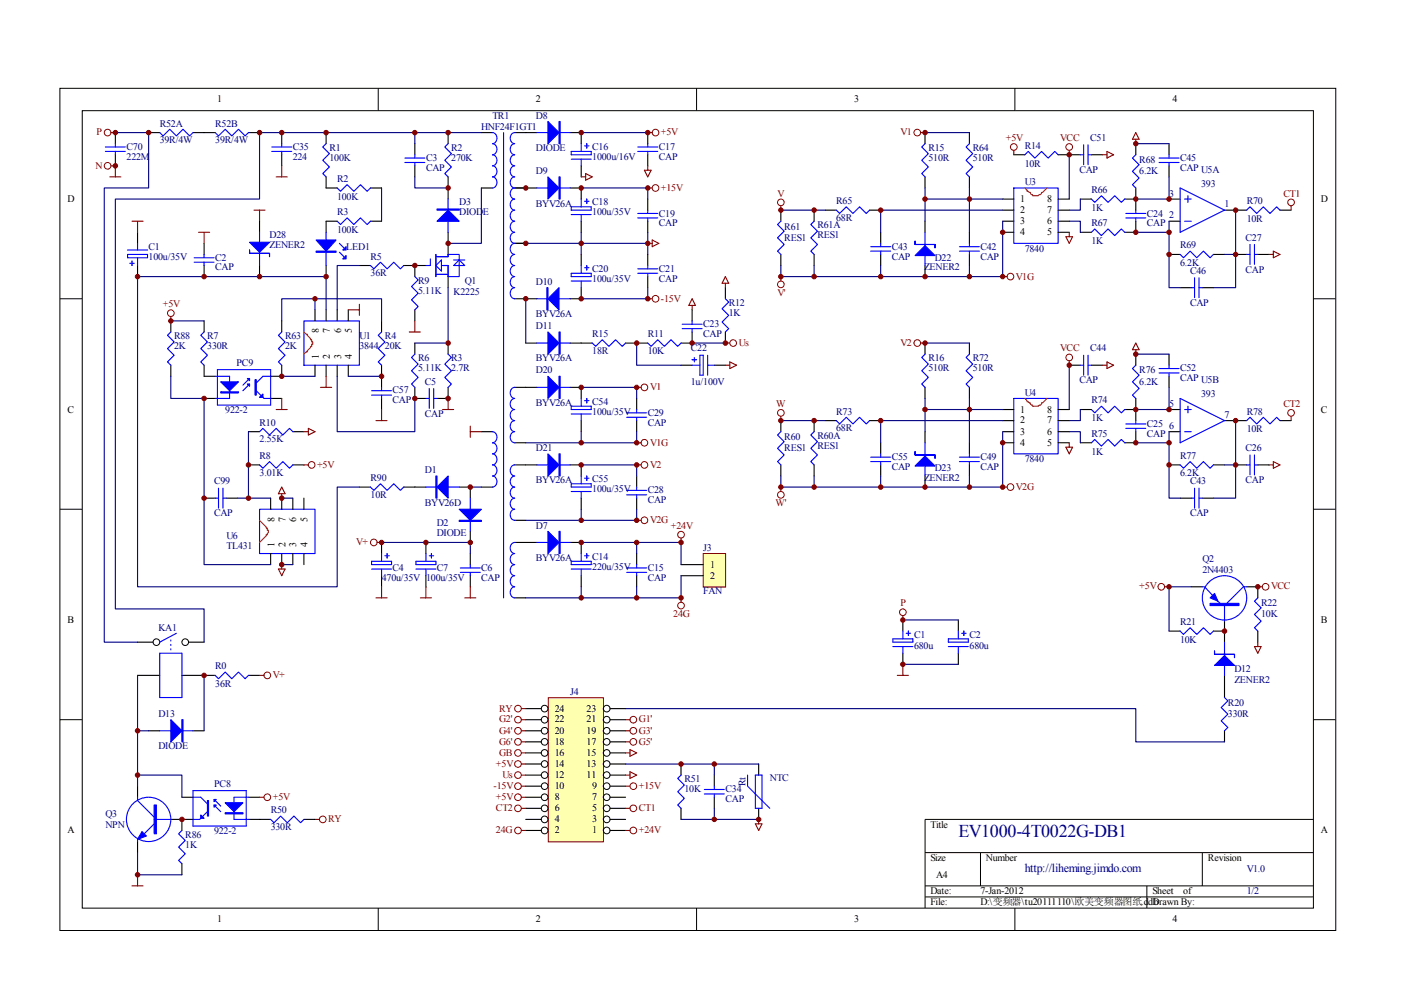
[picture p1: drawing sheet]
<svg xmlns="http://www.w3.org/2000/svg" width="297mm" height="210mm" viewBox="0 0 297 210" stroke-linecap="round" stroke-linejoin="round" font-family="sans-serif">
<g fill="none" stroke="#000" stroke-width=".21">
<path d="M12.7 18.7h270.5v178.6h-270.5zM80.2 18.7v4.7M147.7 18.7v4.7M215.2 18.7v4.7M17.4 23.5h261.1v169h-261.1zM12.7 63.3h4.7M278.4 63.3h4.7M12.7 108h4.7M278.4 108h4.7M12.7 152.6h4.7M278.4 152.6h4.7M278.4 173.7h-82.3v18.8"/>
<path d="M80.2 192.5v4.7M147.7 192.5v4.7M196.1 180.8h82.3M196.1 187.8h82.3M196.1 190.2h82.3M207.9 180.8v7M215.2 192.5v4.7M243.2 187.8v4.7M254.9 180.8v7"/>
<circle cx="33.2" cy="136.2" r=".71"/>
<circle cx="39.3" cy="136.2" r=".71"/>
</g>
<g fill="none" stroke="#000" stroke-width=".23">
<path d="M24.5 28.1v2.4M24.5 32.8v2.4M31.5 28.1h2.4M40.9 28.1h4.7M52.7 28.1h2.3M59.7 28.1v2.4M59.7 32.8v2.4M69.1 28.1v2.4M69.1 37.5v2.4M88 30.5v2.3M88 35.2v2.3M95 28.1v2.4"/>
<path d="M95 37.5v4.7M102.1 28.1h2.3M102.1 39.9h2.3M109.1 28.1h4.7M109.1 39.9h4.7M120.9 28.1h2.3v2.4M120.9 39.9h2.3v2.3M123.2 35.2v2.3M137.3 28.1v2.4M137.3 32.8v2.4M29.2 49.3v2.3M29.2 56.3v2.3"/>
<path d="M43.3 51.6v2.3M43.3 56.3v2.3M69.1 46.9v2.4M69.1 56.3v2.3M76.2 56.3h2.3M85.6 56.3h4.7M88 56.3v2.3M95 49.3v4.6M95 58.6v2.4M109.1 51.6h2.4M123.2 46.9v2.4M123.2 53.9v2.4"/>
<path d="M137.3 42.2v2.4M137.3 46.9v2.4M137.3 53.9v2.4M137.3 58.6v2.4M36.2 68v2.4M36.2 77.4v2.4M43.3 77.4v2.4h2.3M43.3 68v2.4M59.7 77.4v2.4h-2.3M59.7 68v2.4M66.8 65.7v2.3M66.8 77.4v2.4"/>
<path d="M69.1 65.7v2.3M69.1 77.4v2.4M71.5 65.7v2.3M71.5 77.4v2.4M73.8 65.7v2.3M73.8 77.4v2.4M80.9 68v2.4M80.9 77.4v4.7M88 65.7v2.3M88 72.7v2.4M95 72.7v2.4M109.1 63.3h4.7"/>
<path d="M111.5 72.7h2.3M120.9 72.7h4.7M123.2 61v2.3h-2.3M132.6 72.7h4.7M146.7 70.4v2.3h-2.3M146.7 65.7v2.3M153.8 61v2.3M153.8 70.4v2.3M43.3 84.5h2.3M52.7 91.5h2.3M52.7 98.6h2.3M57.4 84.5h2.3"/>
<path d="M62.1 91.5h2.3M62.1 98.6h2.3M80.9 84.5v2.3M88 82.1v2.4h2.3M95 82.1v2.4h-2.3M102.1 91.5h2.3M109.1 93.9h2.4M109.1 82.1h4.7M109.1 98.6h4.7M120.9 82.1h2.3v2.4M120.9 98.6h2.3v2.3M123.2 89.2v2.3"/>
<path d="M135 84.5v2.3M135 89.2v2.3M43.3 105.6h2.3M48 105.6h2.3M57.4 105.6v2.4M57.4 117.4v2.3M59.7 105.6v2.4M59.7 117.4v2.3M62.1 105.6v2.4M62.1 117.4v2.3M64.4 105.6v2.4M64.4 117.4v2.3"/>
<path d="M76.2 103.3h2.3M80.9 115v2.4M85.6 103.3h4.7M90.3 115v2.4M97.4 103.3h2.3v2.3M99.7 112.7v2.3M99.7 117.4v2.3M102.1 103.3h2.3M109.1 110.3h2.4M109.1 115h4.7M120.9 115h2.3v2.4M123.2 105.6v2.4"/>
<path d="M135 100.9v2.4M135 105.6v2.4M135 117.4v2.3M29.2 136.2h3.3M40 136.2h3.3M80.9 122.1v2.3M90.3 122.1v2.3M99.7 122.1v2.3M109.1 126.8h2.4M123.2 122.1v2.3M135 122.1v2.3M29.2 143.2h4.7"/>
<path d="M38.6 143.2h4.7"/>
</g>
<g fill="none" stroke="#00f" stroke-width=".23">
<path d="M22.3 31.2h4.3M22.3 32.1h4.3M24.5 30.5v.7M24.5 32.1v.7M33.9 28.1l.7 .7 1.4-1.4 1.4 1.4 1.4-1.4 1.4 1.4 .7-.7M45.6 28.1l.7 .7 1.4-1.4 1.4 1.4 1.5-1.4 1.4 1.4 .7-.7M57.6 31.2h4.2M57.6 32.1h4.2M59.7 30.5v.7M59.7 32.1v.7M69.1 30.5l-.7 .7 1.4 1.4-1.4 1.4 1.4 1.4-1.4 1.4 .7 .7M85.8 33.5h4.3"/>
<path d="M85.8 34.5h4.3M88 32.8v.7M88 34.5v.7M95 30.5l-.7 .7 1.4 1.4-1.4 1.4 1.4 1.4-1.4 1.4 .7 .7M104.4 28.1a1.2 1.2 0 0 1 1 1.2 1.2 1.2 0 0 1-1 1.2 1.2 1.2 0 0 1 1 1.1 1.2 1.2 0 0 1-1 1.2 1.2 1.2 0 0 1 1 1.2 1.2 1.2 0 0 1-1 1.2 1.2 1.2 0 0 1 1 1.1 1.2 1.2 0 0 1-1 1.2 1.2 1.2 0 0 1 1 1.2 1.2 1.2 0 0 1-1 1.2M106.8 28.1v98.7M109.1 28.1a1.2 1.2 0 0 0-.9 1.2 1.2 1.2 0 0 0 .9 1.2 1.21 1.21 0 0 0-.9 1.1 1.21 1.21 0 0 0 .9 1.2 1.2 1.2 0 0 0-.9 1.2 1.2 1.2 0 0 0 .9 1.2 1.2 1.2 0 0 0-.9 1.1 1.2 1.2 0 0 0 .9 1.2 1.2 1.2 0 0 0-.9 1.2 1.2 1.2 0 0 0 .9 1.2 1.2 1.2 0 0 0-.9 1.1 1.2 1.2 0 0 0 .9 1.2 1.2 1.2 0 0 0-.9 1.2 1.2 1.2 0 0 0 .9 1.2 1.2 1.2 0 0 0-.9 1.1 1.2 1.2 0 0 0 .9 1.2 1.21 1.21 0 0 0-.9 1.2 1.21 1.21 0 0 0 .9 1.2 1.2 1.2 0 0 0-.9 1.1 1.2 1.2 0 0 0 .9 1.2 1.2 1.2 0 0 0-.9 1.2 1.2 1.2 0 0 0 .9 1.1 1.2 1.2 0 0 0-.9 1.2 1.2 1.2 0 0 0 .9 1.2 1.2 1.2 0 0 0-.9 1.2 1.2 1.2 0 0 0 .9 1.1 1.2 1.2 0 0 0-.9 1.2 1.2 1.2 0 0 0 .9 1.2 1.2 1.2 0 0 0-.9 1.2 1.2 1.2 0 0 0 .9 1.1M113.8 28.1h7.1M113.8 39.9h7.1M121.1 32.1h4.2v.7h-4.2zM121.1 33.7h4.2M123.2 30.5v1.6"/>
<path d="M123.2 33.7v1.5M123.9 30.9h1M124.4 30.5v.9M135.2 31.2h4.3M135.2 32.1h4.3M137.3 30.5v.7M137.3 32.1v.7M27 53.9h4.3v.8h-4.3zM27 53h4.3M27.5 55.8h1M28 55.4v.9M29.2 51.6v1.4"/>
<path d="M29.2 54.7v1.6M41.2 54.7h4.2M41.2 55.6h4.2M43.3 53.9v.8M43.3 55.6v.7M69.1 49.3v7M72 53.5l.9 .9M72 51.6l.9 .9M78.5 56.3l.8 .7 1.4-1.4 1.4 1.4 1.4-1.4 1.4 1.4 .7-.7M88 58.6l.7 .7-1.5 1.5 1.5 1.4-1.5 1.4 1.5 1.4-.7 .7M91.2 54.9v1.4h-.9M92.4 54.4h2.6v-.5h2.4v4.7h-2.4v-2.3h-1.4"/>
<path d="M92.4 53.9v4.7M92.4 58.2h2.6M93.6 55.1v2.4l-1.2-1.2zM95 42.2v7.1M96.2 56.3l1.2-1.2 1.1 1.2zM96.2 55.1h2.3M121.1 43.9h4.2v.7h-4.2zM121.1 57.9h4.2v.7h-4.2zM121.1 45.5h4.2M121.1 59.6h4.2M123.2 42.2v1.7M123.2 45.5v1.4"/>
<path d="M123.2 56.3v1.6M123.2 59.6v1.4M123.9 42.7h1M123.9 56.8h1M124.4 42.2v.9M124.4 56.3v.9M135.2 57.9h4.3M135.2 45.3h4.3M135.2 46.2h4.3M135.2 57h4.3M137.3 44.6v.7M137.3 46.2v.7"/>
<path d="M137.3 56.3v.7M137.3 57.9v.7M36.2 70.4l-.7 .7 1.4 1.4-1.4 1.4 1.4 1.4-1.4 1.4 .7 .7M43.3 70.4l-.7 .7 1.4 1.4-1.4 1.4 1.4 1.4-1.4 1.4 .7 .7M45.6 79.8h3.1v4.7h-3.1M46.1 78.4h11.3v7.5h-11.3zM57.4 79.8h-1.7l-1.4 1.4M59.7 70.4l-.7 .7 1.4 1.4-1.4 1.4 1.4 1.4-1.4 1.4 .7 .7M64.4 68h11.8v9.4h-11.8zM80.9 70.4l-.7 .7 1.4 1.4-1.4 1.4 1.4 1.4-1.4 1.4 .7 .7M88 75.1l-.8 .7 1.5 1.4-1.5 1.4 1.5 1.4-1.5 1.4 .8 .7M95 75.1l.7 .7-1.4 1.4 1.4 1.4-1.4 1.4 1.4 1.4-.7 .7"/>
<path d="M113.8 63.3h7.1M113.8 72.7h7.1M125.6 72.7l.7 .7 1.4-1.4 1.4 1.4 1.4-1.4 1.4 1.4 .7-.7M137.3 72.7l.7 .7 1.5-1.4 1.4 1.4 1.4-1.4 1.4 1.4 .7-.7M144.6 68.7h4.3M144.6 69.7h4.3M146.7 68v.7M146.7 69.7v.7M153.8 63.3l.7 .7-1.4 1.5 1.4 1.4-1.4 1.4 1.4 1.4-.7 .7M52.9 81.4l-1.4 1.4M52.9 80.3l-1.4 1.4M54.3 82.8l1.7 1.7h1.4"/>
<path d="M55 91.5l.7-.7 1.4 1.4 1.5-1.4 1.4 1.4 1.4-1.4 .7 .7M55 98.6l.7 .7 1.4-1.4 1.5 1.4 1.4-1.4 1.4 1.4 .7-.7M78.8 82.8h4.2M78.8 83.8h4.2M80.9 82.1v.7M80.9 83.8v.7M90.3 84.5h.7M91 82.4v4.2M91.9 84.5h.8M91.9 82.4v4.2M104.4 91.5a1.2 1.2 0 0 1 1 1.2 1.2 1.2 0 0 1-1 1.2 1.2 1.2 0 0 1 1 1.2 1.2 1.2 0 0 1-1 1.1M104.4 96.2a1.2 1.2 0 0 1 1 1.2 1.2 1.2 0 0 1-1 1.2 1.2 1.2 0 0 1 1 1.1 1.2 1.2 0 0 1-1 1.2 1.2 1.2 0 0 1 1 1.2 1.2 1.2 0 0 1-1 1.2"/>
<path d="M109.1 82.1a1.2 1.2 0 0 0-.9 1.2 1.2 1.2 0 0 0 .9 1.2 1.2 1.2 0 0 0-.9 1.2 1.2 1.2 0 0 0 .9 1.1 1.2 1.2 0 0 0-.9 1.2 1.2 1.2 0 0 0 .9 1.2 1.2 1.2 0 0 0-.9 1.2 1.2 1.2 0 0 0 .9 1.1 1.2 1.2 0 0 0-.9 1.2 1.2 1.2 0 0 0 .9 1.2M109.1 98.6a1.2 1.2 0 0 0-.9 1.1 1.2 1.2 0 0 0 .9 1.2 1.2 1.2 0 0 0-.9 1.2 1.2 1.2 0 0 0 .9 1.2 1.2 1.2 0 0 0-.9 1.1 1.2 1.2 0 0 0 .9 1.2 1.2 1.2 0 0 0-.9 1.2 1.2 1.2 0 0 0 .9 1.2 1.2 1.2 0 0 0-.9 1.1 1.2 1.2 0 0 0 .9 1.2M113.8 82.1h7.1M113.8 98.6h7.1M121.1 86.1h4.2v.7h-4.2zM121.1 87.8h4.2M123.2 84.5v1.6M123.2 87.8v1.4M123.9 85h1M124.4 84.5v.9M132.9 87.5h4.2M132.9 88.5h4.2"/>
<path d="M135 86.8v.7M135 88.5v.7M45.6 105.6h.7M46.3 103.5v4.2M47.3 105.6h.7M47.3 103.5v4.2M55 108h11.8v9.4h-11.8zM78.5 103.3l.8 .7 1.4-1.4 1.4 1.4 1.4-1.4 1.4 1.4 .7-.7M78.8 119h4.2v.7h-4.2zM80.9 117.4v1.6M81.6 117.8h.9M82.1 117.4v.9"/>
<path d="M88.2 119h4.2v.7h-4.2zM90.3 103.3h7.1M90.3 117.4v1.6M91 117.8h.9M91.5 117.4v.9M99.7 105.6v7.1M99.7 119.7v.7M109.1 115a1.2 1.2 0 0 0-.9 1.2 1.2 1.2 0 0 0 .9 1.2 1.2 1.2 0 0 0-.9 1.1 1.2 1.2 0 0 0 .9 1.2 1.2 1.2 0 0 0-.9 1.2 1.2 1.2 0 0 0 .9 1.2 1.2 1.2 0 0 0-.9 1.1 1.2 1.2 0 0 0 .9 1.2 1.2 1.2 0 0 0-.9 1.2 1.2 1.2 0 0 0 .9 1.2M113.8 115h7.1M121.1 102.6h4.2v.7h-4.2zM121.1 119h4.2v.7h-4.2zM121.1 104.2h4.2"/>
<path d="M123.2 100.9v1.7M123.2 104.2v1.4M123.2 117.4v1.6M123.9 117.8h1M123.9 101.4h1M124.4 100.9v1M124.4 117.4v.9M132.9 104h4.2M132.9 104.9h4.2M135 103.3v.7M135 104.9v.7M135 119.7v.7"/>
<path d="M33.9 138.5h4.7v9.4h-4.7zM36.2 135.7v.2M36.2 136.6v.3M36.2 137.6v.2M37.4 134.3l-3.5 1.9M78.8 120.7h4.2M80.9 120.7v1.4M88.2 120.7h4.2M90.3 120.7v1.4M97.6 120.4h4.2M97.6 121.4h4.2M99.7 121.4v.7"/>
<path d="M121.1 120.7h4.2M123.2 120.7v1.4M132.9 120.4h4.2M132.9 121.4h4.2M135 121.4v.7"/>
</g>
<path d="M64.4 70.4l.5 .5h.2v.2l.7 .7v.2h.3v.5h.2v.5h-.2v.4h-.3v.3l-.7 .7v.2h-.2l-.5 .5M55 110.3l1.4 1.4v.3h.3v.4h.2v.5l-.2 .2v.3h-.3v.2l-1.4 1.4" fill="none" stroke="#f00" stroke-width=".23"/>
<g fill="#00f" stroke="#00f" stroke-width=".23">
<path d="M92.7 46.9l2.3-2.3 2.4 2.3z"/>
<path d="M46.8 81h3.8l-1.9 1.8z"/>
<path d="M52.4 80.3h.5v.4z"/>
<path d="M52.4 81.4h.5v.5z"/>
<path d="M55 84.2l.7-.7v.7z"/>
<path d="M67 50.9h4.3l-2.2 2.3z"/>
<path d="M72.7 54.9l.7-.7v.7z"/>
<path d="M72.7 53l.7-.7v.7z"/>
<path d="M92.7 103.3l2.3-2.4v4.7z"/>
<path d="M97.4 108h4.7l-2.4 2.3z"/>
<path d="M116.2 25.8l2.3 2.3-2.3 2.4z"/>
<path d="M116.2 37.5l2.3 2.4-2.3 2.3z"/>
<path d="M116.2 63.3l2.3-2.3v4.7z"/>
<path d="M116.2 70.4l2.3 2.3-2.3 2.4z"/>
<path d="M116.2 79.8l2.3 2.3-2.3 2.4z"/>
<path d="M116.2 96.2l2.3 2.4-2.3 2.3z"/>
<path d="M116.2 112.7l2.3 2.3-2.3 2.4z"/>
<path d="M92.7 44.3h4.7v.3h-4.7z" fill-rule="evenodd"/>
<path d="M46.8 83.1h3.8v.2h-3.8z" fill-rule="evenodd"/>
<path d="M54.1 80.5h.2v3.3h-.2z" fill-rule="evenodd"/>
<path d="M67 53.2h4.3v.3h-4.3z" fill-rule="evenodd"/>
<path d="M92.4 100.9h.3v4.7h-.3z" fill-rule="evenodd"/>
<path d="M97.4 110.3h4.7v.3h-4.7z" fill-rule="evenodd"/>
<path d="M118.5 25.8h.3v4.7h-.3z" fill-rule="evenodd"/>
<path d="M118.5 37.5h.3v4.7h-.3z" fill-rule="evenodd"/>
<path d="M115.9 61h.3v4.7h-.3z" fill-rule="evenodd"/>
<path d="M118.5 70.4h.3v4.7h-.3z" fill-rule="evenodd"/>
<path d="M118.5 79.8h.3v4.7h-.3z" fill-rule="evenodd"/>
<path d="M118.5 96.2h.3v4.7h-.3z" fill-rule="evenodd"/>
<path d="M118.5 112.7h.3v4.7h-.3z" fill-rule="evenodd"/>
</g>
<g fill="#800000" stroke="#800000" stroke-width=".21">
<circle cx="88" cy="56.3" r=".47"/>
<circle cx="66.8" cy="63.3" r=".47"/>
<circle cx="95" cy="72.7" r=".47"/>
<circle cx="24.5" cy="35.2" r=".47"/>
<circle cx="95" cy="28.1" r=".47"/>
<circle cx="59.7" cy="28.1" r=".47"/>
<circle cx="24.5" cy="28.1" r=".47"/>
<circle cx="95" cy="51.6" r=".47"/>
<circle cx="95" cy="39.9" r=".47"/>
<circle cx="88" cy="28.1" r=".47"/>
<circle cx="80.9" cy="79.8" r=".47"/>
<circle cx="95" cy="84.5" r=".47"/>
<circle cx="88" cy="84.5" r=".47"/>
<circle cx="59.7" cy="79.8" r=".47"/>
<circle cx="59.7" cy="105.6" r=".47"/>
<circle cx="59.7" cy="119.7" r=".47"/>
<circle cx="36.2" cy="68" r=".47"/>
<circle cx="43.3" cy="84.5" r=".47"/>
<circle cx="52.7" cy="98.6" r=".47"/>
<circle cx="43.3" cy="105.6" r=".47"/>
<circle cx="52.7" cy="105.6" r=".47"/>
<circle cx="29.2" cy="58.6" r=".47"/>
<circle cx="43.3" cy="58.6" r=".47"/>
<circle cx="99.7" cy="115" r=".47"/>
<circle cx="80.9" cy="115" r=".47"/>
<circle cx="90.3" cy="115" r=".47"/>
<circle cx="111.5" cy="39.9" r=".47"/>
<circle cx="99.7" cy="103.3" r=".47"/>
<circle cx="146.7" cy="72.7" r=".47"/>
<circle cx="137.3" cy="63.3" r=".47"/>
<circle cx="123.2" cy="63.3" r=".47"/>
<circle cx="111.5" cy="51.6" r=".47"/>
<circle cx="137.3" cy="39.9" r=".47"/>
<circle cx="123.2" cy="39.9" r=".47"/>
<circle cx="137.3" cy="51.6" r=".47"/>
<circle cx="123.2" cy="51.6" r=".47"/>
<circle cx="137.3" cy="28.1" r=".47"/>
<circle cx="123.2" cy="28.1" r=".47"/>
<circle cx="111.5" cy="63.3" r=".47"/>
</g>
<g fill="none" stroke="#800000" stroke-width=".21">
<circle cx="22.8" cy="35.2" r=".71"/>
<circle cx="22.8" cy="28.1" r=".7"/>
<circle cx="139" cy="39.9" r=".71"/>
<circle cx="139" cy="28.1" r=".71"/>
<circle cx="36.2" cy="66.4" r=".7"/>
<circle cx="139" cy="63.3" r=".71"/>
<circle cx="155.4" cy="72.7" r=".71"/>
<circle cx="66.1" cy="98.6" r=".71"/>
<circle cx="136.6" cy="82.1" r=".71"/>
<circle cx="136.6" cy="98.6" r=".71"/>
<circle cx="136.6" cy="93.9" r=".7"/>
<circle cx="79.3" cy="115" r=".71"/>
<circle cx="136.6" cy="110.3" r=".71"/>
<circle cx="144.4" cy="113.4" r=".71"/>
<circle cx="144.4" cy="128.4" r=".71"/>
</g>
<g fill="none" stroke="#800000" stroke-width=".23">
<path d="M23.3 37.5h2.3M23.5 28.1h1M23.5 35.2h1v2.3M58.6 37.5h2.3M59.7 35.2v2.3M123.2 37.5h1M124.2 36.8l1.4 .7-1.4 .7zM136.6 36.1h1.4l-.7 1.4zM137.3 28.1h1M137.3 35.2v.9M137.3 39.9h1M28 46.9h2.3"/>
<path d="M29.2 46.9v2.4M42.1 49.3h2.3M43.3 49.3v2.3M53.9 44.6h2.3M55 44.6v2.3M137.3 51.6h1M138.3 50.9l1.4 .7-1.4 .7zM153.8 58.6l.7 1.5h-1.4zM36.2 67.1v.9M69.1 79.8v2.3M73.8 65.7h2.4M76.2 64.5v2.4"/>
<path d="M86.8 70.4h2.3M88 68v2.4M137.3 63.3h1M146.7 63.3l.7 1.5h-1.4zM146.7 64.8v.9M153.8 60.1v.9M153.8 72.7h.9M58.6 86.8h2.3M59.7 84.5v2.3M64.4 91.5h1M64.4 98.6h1M65.4 90.8l1.4 .7-1.4 .7z"/>
<path d="M68 82.1h2.3M79.7 89.2h2.4M80.9 86.8v2.4M93.8 86.8h2.4M95 84.5v2.3M99.7 90.4v2.3M99.7 91.5h2.4M135 82.1h.9M135 98.6h.9M135 93.9h.9M59.7 104.7v.9M59.7 119.7v1"/>
<path d="M59.7 103.3l.7 1.4h-1.4zM80 115h.9M135 110.3h.9M144.4 114.1v.9M59 120.7h1.4l-.7 1.4zM79.7 126.8h2.4M80.9 124.4v2.4M89.1 126.8h2.4M90.3 124.4v2.4M98.5 126.8h2.4M99.7 124.4v2.4M144.4 126.8v.9"/>
</g>
<g fill="none" stroke="#000080" stroke-width=".23">
<path d="M24.5 28.1h7M55 28.1h47.1M88 37.5v2.4h7M88 28.1v2.4M102.1 39.9v11.7h-7.1M123.2 39.9h14.1v2.3M123.2 28.1h14.1M76.2 56.3h-4.7v9.4M111.5 51.6h25.8M123.2 49.3v4.6M137.3 49.3v4.6M36.2 79.8v4.7h7.1v35.2h14.1"/>
<path d="M36.2 68h7.1M59.7 79.8h7.1M66.8 63.3h-7.1v4.7M66.8 65.7v-2.4h14.1v4.7M69.1 65.7v-7.1h-39.9v65.8h42.3v-21.1h4.7M71.5 79.8v11.7h16.5v-7M73.8 79.8h7.1M95 61v11.7h-7M111.5 63.3v9.4M137.3 61v2.3h-14.1M146.7 72.7h7.1M52.7 91.5v14.1h4.7"/>
<path d="M50.3 105.6h2.4M59.7 105.6h2.4M59.7 119.7h2.4M80.9 115h18.8v2.4M99.7 103.3h2.4"/>
</g>
<path d="M149.2 117.4h4.6v7.1h-4.6z" fill="#ffffb0"/>
<g fill="none" stroke="#800000" stroke-width=".21">
<path d="M149.1 117.4h4.7v7.1h-4.7z"/>
<circle cx="194.5" cy="28.1" r=".71"/>
<circle cx="214.9" cy="31.2" r=".71"/>
<circle cx="226.7" cy="31.2" r=".71"/>
<circle cx="165.6" cy="42.9" r=".7"/>
<circle cx="214.2" cy="58.6" r=".71"/>
<circle cx="273.7" cy="42.9" r=".71"/>
<circle cx="165.6" cy="60.3" r=".7"/>
<circle cx="194.5" cy="72.7" r=".71"/>
<circle cx="226.7" cy="75.8" r=".71"/>
<circle cx="165.6" cy="87.5" r=".7"/>
<circle cx="273.7" cy="87.5" r=".71"/>
<circle cx="165.6" cy="104.9" r=".7"/>
<circle cx="214.2" cy="103.3" r=".71"/>
<circle cx="56.7" cy="143.2" r=".71"/>
<circle cx="56.7" cy="169" r=".71"/>
<circle cx="68.4" cy="173.7" r=".71"/>
</g>
<g fill="none" stroke="#000" stroke-width=".23">
<path d="M196.1 28.1v2.4M196.1 37.5v2.4M205.5 28.1v2.4M205.5 37.5v2.4M214.9 32.8h2.4M224.3 32.8h4.7M231.4 32.8h2.4M240.8 30.5v2.3M240.8 39.9v4.7M247.9 30.5v2.3M247.9 35.2v2.3M55 46.9v2.4"/>
<path d="M55 56.3v2.3M165.6 44.6v2.3M165.6 53.9v2.4M172.6 44.6v2.3M172.6 53.9v2.4M175 44.6h2.3M184.4 44.6h2.3M186.7 49.3v2.3M186.7 53.9v2.4M196.1 46.9v2.4M196.1 56.3v2.3M205.5 49.3v2.3"/>
<path d="M205.5 53.9v2.4M212.6 42.2h2.3M212.6 44.6h2.3M212.6 46.9h2.3M212.6 49.3h2.3M224.3 42.2h2.4M224.3 44.6h2.4M224.3 46.9h2.4M224.3 49.3h2.4M229 42.2h2.4M229 49.3h2.4M238.5 42.2h2.3"/>
<path d="M240.8 46.9v2.4h-2.3M247.9 42.2h2.3M247.9 46.9h2.3M247.9 53.9h2.3M257.3 53.9h2.3M259.6 44.6h4.7M262 53.9h2.3M266.7 53.9h2.3M271.4 44.6h2.3M196.1 72.7v2.4M205.5 72.7v2.4M226.7 77.4h2.3"/>
<path d="M231.4 77.4h2.4M240.8 75.1v2.3M247.9 75.1v2.3M247.9 79.8v2.3M250.2 61h2.4M254.9 61h2.4M165.6 89.2v2.3M165.6 98.6v2.3M172.6 89.2v2.3M172.6 98.6v2.3M175 89.2h2.3M184.4 89.2h2.3"/>
<path d="M186.7 93.9v2.3M186.7 98.6v2.3M196.1 82.1v2.4M196.1 91.5v2.4M205.5 82.1v2.4M205.5 93.9v2.3M205.5 98.6v2.3M212.6 86.8h2.3M212.6 89.2h2.3M212.6 91.5h2.3M212.6 93.9h2.3M224.3 86.8h2.4"/>
<path d="M224.3 89.2h2.4M224.3 91.5h2.4M224.3 93.9h2.4M229 86.8h2.4M229 93.9h2.4M238.5 86.8h2.3M240.8 84.5v4.7M240.8 91.5v2.4h-2.3M247.9 86.8h2.3M247.9 91.5h2.3M247.9 98.6h2.3M257.3 98.6h2.3"/>
<path d="M259.6 89.2h4.7M262 98.6h2.3M266.7 98.6h2.3M271.4 89.2h2.3M144.4 119.7h4.7M196.1 100.9v2.4M250.2 105.6h2.4M254.9 105.6h2.4M144.4 122.1h4.7M31.5 154.9h2.4M40.9 154.9h2.4M43.3 143.2h2.3"/>
<path d="M52.7 143.2h2.3M29.2 166.7v2.3M29.2 178.4v2.4M36.2 173.7h4.7M38.6 169h2.3M38.6 173.7v2.4M52.7 169h2.3M52.7 173.7h4.7M64.4 173.7h2.4M38.6 183.1v2.4"/>
</g>
<g fill="none" stroke="#000080" stroke-width=".23">
<path d="M31.5 28.1v11.8h-9.4v96.3h7.1M55 28.1v14.1h-30.5v86.9h18.8v7.1M196.1 39.9v2.3h16.5M196.1 28.1h9.4M205.5 39.9v9.4M226.7 32.8v9.4M240.8 30.5h7.1M247.9 37.5v4.7h-7.1M165.6 44.6h9.4M172.6 56.3v2.3M186.7 56.3v2.3M196.1 42.2v4.7"/>
<path d="M205.5 56.3v2.3M212.6 46.9v11.7h-47v-2.3M212.6 44.6h-25.9v4.7M226.7 46.9h2.3v2.4M229 42.2v2.4h-2.3M240.8 49.3h7.1M247.9 46.9v14.1h2.3M262 44.6v9.3h-2.4M262 53.9v7.1h-4.7M196.1 72.7h9.4M226.7 77.4v9.4M240.8 75.1h7.1"/>
<path d="M123.2 98.6h11.8v2.3M123.2 82.1h11.8v2.4M123.2 91.5v2.4M135 91.5v2.4h-23.5M165.6 89.2h9.4M196.1 84.5v2.3h16.5M196.1 86.8v4.7M205.5 84.5v9.4M212.6 91.5v11.8h-47v-2.4M212.6 89.2h-25.9v4.7M226.7 91.5h2.3v2.4M229 86.8v2.4h-2.3"/>
<path d="M240.8 93.9h7.1M247.9 82.1v4.7h-7.1M247.9 91.5v14.1h2.3M262 89.2v9.4h-2.4M262 98.6v7h-4.7M123.2 115h21.2v4.7M123.2 108v2.3M135 108v2.3h-23.5M135 115v2.4M172.6 100.9v2.4M186.7 100.9v2.4M205.5 100.9v2.4"/>
<path d="M123.2 124.4v2.4M135 124.4v2.4M144.4 122.1v4.7h-32.9M29.2 143.2v23.5M29.2 154.9h2.3M43.3 143.2v11.7M29.2 164.3h9.4v4.7M29.2 180.8v4.7h9.4"/>
</g>
<g fill="#800000" stroke="#800000" stroke-width=".21">
<circle cx="144.4" cy="115" r=".47"/>
<circle cx="123.2" cy="115" r=".47"/>
<circle cx="144.4" cy="126.8" r=".47"/>
<circle cx="135" cy="126.8" r=".47"/>
<circle cx="135" cy="115" r=".47"/>
<circle cx="123.2" cy="126.8" r=".47"/>
<circle cx="135" cy="110.3" r=".47"/>
<circle cx="135" cy="98.6" r=".47"/>
<circle cx="123.2" cy="98.6" r=".47"/>
<circle cx="123.2" cy="110.3" r=".47"/>
<circle cx="135" cy="93.9" r=".47"/>
<circle cx="135" cy="82.1" r=".47"/>
<circle cx="123.2" cy="82.1" r=".47"/>
<circle cx="123.2" cy="93.9" r=".47"/>
<circle cx="212.6" cy="93.9" r=".47"/>
<circle cx="172.6" cy="89.2" r=".47"/>
<circle cx="186.7" cy="89.2" r=".47"/>
<circle cx="196.1" cy="103.3" r=".47"/>
<circle cx="172.6" cy="103.3" r=".47"/>
<circle cx="186.7" cy="103.3" r=".47"/>
<circle cx="196.1" cy="86.8" r=".47"/>
<circle cx="205.5" cy="86.8" r=".47"/>
<circle cx="205.5" cy="103.3" r=".47"/>
<circle cx="247.9" cy="86.8" r=".47"/>
<circle cx="262" cy="89.2" r=".47"/>
<circle cx="240.8" cy="75.1" r=".47"/>
<circle cx="247.9" cy="98.6" r=".47"/>
<circle cx="262" cy="98.6" r=".47"/>
<circle cx="247.9" cy="93.9" r=".47"/>
<circle cx="212.6" cy="49.3" r=".47"/>
<circle cx="165.6" cy="44.6" r=".47"/>
<circle cx="172.6" cy="44.6" r=".47"/>
<circle cx="196.1" cy="28.1" r=".47"/>
<circle cx="186.7" cy="44.6" r=".47"/>
<circle cx="196.1" cy="58.6" r=".47"/>
<circle cx="212.6" cy="58.6" r=".47"/>
<circle cx="165.6" cy="58.6" r=".47"/>
<circle cx="172.6" cy="58.6" r=".47"/>
<circle cx="186.7" cy="58.6" r=".47"/>
<circle cx="196.1" cy="42.2" r=".47"/>
<circle cx="205.5" cy="42.2" r=".47"/>
<circle cx="205.5" cy="58.6" r=".47"/>
<circle cx="247.9" cy="42.2" r=".47"/>
<circle cx="262" cy="44.6" r=".47"/>
<circle cx="226.7" cy="32.8" r=".47"/>
<circle cx="240.8" cy="30.5" r=".47"/>
<circle cx="262" cy="53.9" r=".47"/>
<circle cx="247.9" cy="53.9" r=".47"/>
<circle cx="247.9" cy="49.3" r=".47"/>
<circle cx="165.6" cy="89.2" r=".47"/>
<circle cx="165.6" cy="103.3" r=".47"/>
<circle cx="226.7" cy="77.4" r=".47"/>
<circle cx="240.8" cy="49.3" r=".47"/>
<circle cx="240.8" cy="42.2" r=".47"/>
<circle cx="240.8" cy="93.9" r=".47"/>
<circle cx="240.8" cy="86.8" r=".47"/>
<circle cx="55" cy="58.6" r=".47"/>
<circle cx="38.6" cy="173.7" r=".47"/>
<circle cx="43.3" cy="143.2" r=".47"/>
<circle cx="29.2" cy="154.9" r=".47"/>
<circle cx="29.2" cy="164.3" r=".47"/>
<circle cx="29.2" cy="185.5" r=".47"/>
<circle cx="31.5" cy="28.1" r=".47"/>
<circle cx="55" cy="28.1" r=".47"/>
</g>
<g fill="none" stroke="#00f" stroke-width=".23">
<path d="M196.1 30.5l-.7 .7 1.4 1.4-1.4 1.4 1.4 1.4-1.4 1.4 .7 .7M205.5 30.5l-.7 .7 1.4 1.4-1.4 1.4 1.4 1.4-1.4 1.4 .7 .7M214.9 39.9h9.4v11.7h-9.4zM217.3 32.8l.7-.7 1.4 1.4 1.4-1.4 1.4 1.4 1.4-1.4 .7 .7M229 32.8h.8M229.8 30.7v4.2M230.7 32.8h.7M230.7 30.7v4.2M240.8 32.8l-.7 .7 1.4 1.4-1.4 1.4 1.4 1.4-1.4 1.5 .7 .7M245.7 33.5h4.3M245.7 34.5h4.3M247.9 32.8v.7"/>
<path d="M247.9 34.5v.7M250.2 39.9l9.4 4.7-9.4 4.7zM55 49.3v7M165.6 46.9l-.7 .7 1.4 1.4-1.4 1.4 1.4 1.4-1.4 1.4 .7 .7M172.6 46.9l-.7 .7 1.4 1.4-1.4 1.4 1.4 1.4-1.4 1.4 .7 .7M177.3 44.6l.7 .7 1.4-1.4 1.4 1.4 1.5-1.4 1.4 1.4 .7-.7M184.6 52.3h4.2M184.6 53.2h4.2M186.7 51.6v.7M186.7 53.2v.7M196.1 49.3v7M203.4 52.3h4.3"/>
<path d="M203.4 53.2h4.3M205.5 51.6v.7M205.5 53.2v.7M231.4 42.2l.7 .7 1.4-1.4 1.4 1.4 1.4-1.4 1.4 1.4 .8-.7M231.4 49.3l.7-.8 1.4 1.5 1.4-1.5 1.4 1.5 1.4-1.5 .8 .8M238.7 45.3h4.2M238.7 46.2h4.2M240.8 44.6v.7M240.8 46.2v.7M250.2 53.9l.7 .8 1.4-1.5 1.4 1.5 1.5-1.5 1.4 1.5 .7-.8M251.2 46.9h1.4M251.2 42.2h1.4"/>
<path d="M251.9 41.5v1.4M253.3 58.9v4.2M254.2 58.9v4.2M264.3 44.6l.7-.7 1.4 1.4 1.5-1.4 1.4 1.4 1.4-1.4 .7 .7M264.3 53.9h.7M265 51.8v4.3M266 53.9h.7M266 51.8v4.3M196.1 75.1l-.7 .7 1.4 1.4-1.4 1.4 1.4 1.4-1.4 1.4 .7 .7M205.5 75.1l-.7 .7 1.4 1.4-1.4 1.4 1.4 1.4-1.4 1.4 .7 .7M229 77.4h.8M229.8 75.3v4.2"/>
<path d="M230.7 75.3v4.2M230.7 77.4h.7M240.8 77.4l-.7 .7 1.4 1.4-1.4 1.5 1.4 1.4-1.4 1.4 .7 .7M245.7 78.1h4.3M245.7 79.1h4.3M247.9 77.4v.7M247.9 79.1v.7M252.6 61h.7M254.2 61h.7M165.6 91.5l-.7 .7 1.4 1.4-1.4 1.5 1.4 1.4-1.4 1.4 .7 .7M172.6 91.5l-.7 .7 1.4 1.4-1.4 1.5 1.4 1.4-1.4 1.4 .7 .7M177.3 89.2l.7 .7 1.4-1.4 1.4 1.4 1.5-1.4 1.4 1.4 .7-.7"/>
<path d="M184.6 96.9h4.2M184.6 97.9h4.2M186.7 96.2v.7M186.7 97.9v.7M196.1 93.9v7M203.4 96.9h4.3M203.4 97.9h4.3M205.5 96.2v.7M205.5 97.9v.7M214.9 84.5h9.4v11.7h-9.4zM231.4 86.8l.7 .7 1.4-1.4 1.4 1.4 1.4-1.4 1.4 1.4 .8-.7M231.4 93.9l.7-.7 1.4 1.4 1.4-1.4 1.4 1.4 1.4-1.4 .8 .7"/>
<path d="M238.7 89.9h4.2M238.7 90.8h4.2M240.8 89.2v.7M240.8 90.8v.7M250.2 98.6l.7 .7 1.4-1.4 1.4 1.4 1.5-1.4 1.4 1.4 .7-.7M250.2 84.5l9.4 4.7-9.4 4.7zM251.2 91.5h1.4M251.2 86.8h1.4M251.9 86.1v1.4M264.3 89.2l.7-.7 1.4 1.4 1.5-1.4 1.4 1.4 1.4-1.4 .7 .7M264.3 98.6h.7M265 96.5v4.2"/>
<path d="M266 96.5v4.2M266 98.6h.7M252.6 105.6h.7M253.3 103.5v4.2M254.2 103.5v4.2M254.2 105.6h.7M33.9 154.9h7M45.6 143.2l.7 .7 1.4-1.4 1.4 1.4 1.5-1.4 1.4 1.4 .7-.7M29.2 169v.7l3.5 3.6M29.2 178v.4M32.7 173.7h3.5M32.7 174.7l-2.1 2.1"/>
<path d="M38.6 176.1l-.7 .7 1.4 1.4-1.4 1.4 1.4 1.4-1.4 1.4 .7 .7M40.9 167.6h11.3v7.5h-11.3zM40.9 169h1.7l1.4 1.4M44 172.1l-1.7 1.6h-1.4M45.4 170.7l1.4 1.4M45.4 169.5l1.4 1.4M52.7 169h-3.1v4.7h3.1M57.4 173.7l.7 .7 1.4-1.4 1.4 1.4 1.4-1.4 1.4 1.4 .7-.7"/>
<circle cx="31.5" cy="173.7" r="4.7"/>
</g>
<path d="M217.3 39.9l.5 .4v.3l.7 .2v.2l.4 .3v.2a2.17 2.17 0 0 0 1.9-.5v-.2h.3l.9-.9M217.3 84.5l.5 .5v.2l.7 .2 .2 .5h.2v.2a2.17 2.17 0 0 0 1.9-.4v-.3h.3l.9-.9" fill="none" stroke="#f00" stroke-width=".23"/>
<g fill="#00f" stroke="#00f" stroke-width=".23">
<path d="M194 54.2l2.1-2.1 2.1 2.1z"/>
<path d="M194 98.8l2.1-2.1 2.1 2.1z"/>
<path d="M52.9 51.4h4.2l-2.1 2.1z"/>
<path d="M36.2 152.6l2.4 2.3-2.4 2.4z"/>
<path d="M47.7 170.2h3.8l-1.9 1.9z"/>
<path d="M45.4 169.5h.5l-.5 .5z"/>
<path d="M45.4 170.7h.5l-.5 .4z"/>
<path d="M42.6 172.8l.7 .7h-.7z"/>
<path d="M30.1 176.3l.9 1-1.8 .7z"/>
<path d="M194 51.1v.7h4.2v.7v-.7h-4.2z" fill-rule="evenodd"/>
<path d="M194 95.8v.7h4.2v.7v-.7h-4.2z" fill-rule="evenodd"/>
<path d="M52.9 53v.7h4.2v.7v-.7h-4.2z" fill-rule="evenodd"/>
<path d="M38.6 152.6h.2v4.7h-.2z" fill-rule="evenodd"/>
<path d="M47.7 172.3h3.8v.3h-3.8z" fill-rule="evenodd"/>
<path d="M44 169.7h.2v3.3h-.2z" fill-rule="evenodd"/>
<path d="M32.7 170.7h.5v6.1h-.5z" fill-rule="evenodd"/>
</g>
<g fill="none" stroke="#800000" stroke-width=".23">
<path d="M195.2 28.1h.9M214.9 31.9v.9M226.7 31.9v.9M233.8 32.8h.9M234.7 32.1l1.4 .7-1.4 .7zM240.8 28.1l.7 1.4h-1.4zM240.8 29.5v1M165.6 43.6v1M165.6 58.6v1M212.6 58.6h.9M226 50.2h1.4l-.7 1.4zM226.7 49.3v.9"/>
<path d="M269 53.9h1M270 53.2l1.4 .7-1.4 .8zM273.7 43.6v1M195.2 72.7h.9M226.7 76.5v.9M233.8 77.4h.9M234.7 76.7l1.4 .7-1.4 .7zM240.8 74.1v1M240.8 72.7l.7 1.4h-1.4zM165.6 88.2v1M226 94.8h1.4l-.7 1.4zM226.7 93.9v.9"/>
<path d="M269 98.6h1M270 97.9l1.4 .7-1.4 .7zM273.7 88.2v1M165.6 103.3v.9M212.6 103.3h.9M55 143.2h1M55 169h1M66.8 173.7h.9M28 187.8h2.3M29.2 185.5v2.3"/>
</g>
<path d="M116.3 148h11.6v30.5h-11.6z" fill="#ffffb0"/>
<g fill="none" stroke="#800000" stroke-width=".21">
<path d="M116.2 147.9h11.7v30.6h-11.7z"/>
<circle cx="191.4" cy="129.8" r=".71"/>
<circle cx="246.2" cy="124.4" r=".7"/>
<circle cx="268.3" cy="124.4" r=".71"/>
<circle cx="109.8" cy="157.3" r=".71"/>
<circle cx="109.8" cy="159.6" r=".71"/>
<circle cx="109.8" cy="152.6" r=".71"/>
<circle cx="109.8" cy="154.9" r=".71"/>
<circle cx="109.8" cy="150.2" r=".71"/>
<circle cx="134.3" cy="157.3" r=".71"/>
<circle cx="134.3" cy="152.6" r=".71"/>
<circle cx="134.3" cy="154.9" r=".71"/>
<circle cx="109.8" cy="176.1" r=".71"/>
<circle cx="109.8" cy="162" r=".71"/>
<circle cx="109.8" cy="164.3" r=".71"/>
<circle cx="109.8" cy="171.4" r=".71"/>
<circle cx="109.8" cy="169" r=".71"/>
<circle cx="109.8" cy="166.7" r=".71"/>
<circle cx="134.3" cy="176.1" r=".71"/>
<circle cx="134.3" cy="171.4" r=".71"/>
<circle cx="134.3" cy="166.7" r=".71"/>
</g>
<g fill="none" stroke="#000" stroke-width=".21">
<circle cx="115.5" cy="157.3" r=".71"/>
<circle cx="115.5" cy="159.6" r=".71"/>
<circle cx="115.5" cy="152.6" r=".71"/>
<circle cx="115.5" cy="154.9" r=".71"/>
<circle cx="115.5" cy="150.2" r=".71"/>
<circle cx="128.6" cy="157.3" r=".71"/>
<circle cx="128.6" cy="159.6" r=".71"/>
<circle cx="128.6" cy="152.6" r=".7"/>
<circle cx="128.6" cy="154.9" r=".7"/>
<circle cx="128.6" cy="150.2" r=".7"/>
<circle cx="115.5" cy="173.7" r=".71"/>
<circle cx="115.5" cy="176.1" r=".71"/>
<circle cx="115.5" cy="162" r=".71"/>
<circle cx="115.5" cy="164.3" r=".71"/>
<circle cx="115.5" cy="171.4" r=".71"/>
<circle cx="115.5" cy="169" r=".71"/>
<circle cx="115.5" cy="166.7" r=".71"/>
<circle cx="128.6" cy="173.7" r=".71"/>
<circle cx="128.6" cy="176.1" r=".71"/>
<circle cx="128.6" cy="162" r=".7"/>
<circle cx="128.6" cy="164.3" r=".7"/>
<circle cx="128.6" cy="171.4" r=".7"/>
<circle cx="128.6" cy="169" r=".7"/>
<circle cx="128.6" cy="166.7" r=".7"/>
</g>
<g fill="none" stroke="#000" stroke-width=".23">
<path d="M69.1 39.9h2.4M78.5 39.9h2.4M69.1 46.9h2.4M78.5 46.9h2.4M144.4 77.4h2.3M151.4 77.4h2.4M191.4 131.5v2.3M191.4 138.5v2.4M203.2 131.5v2.3M203.2 138.5v2.4M247.9 133.8h2.3M252.6 124.4h2.3"/>
<path d="M257.3 133.8h2.3M259.6 131.5v4.7M264.3 124.4h2.4v2.4M266.7 133.8v2.4M111.5 159.6h3.3M111.5 157.3h3.3M111.5 154.9h3.3M111.5 152.6h3.3M111.5 150.2h3.3M129.3 159.6h3.3M129.3 157.3h3.3M129.3 154.9h3.3"/>
<path d="M129.3 152.6h3.3M129.3 150.2h3.3M259.6 143.2v4.7M259.6 154.9v2.4M111.5 176.1h3.3M111.5 173.7h3.3M111.5 171.4h3.3M111.5 169h3.3M111.5 166.7h3.3M111.5 164.3h3.3M111.5 162h3.3M129.3 176.1h3.3"/>
<path d="M129.3 173.7h3.3M129.3 171.4h3.3M129.3 169h3.3M129.3 166.7h3.3M129.3 164.3h3.3M129.3 162h3.3M144.4 162v2.3M144.4 171.4v2.3M151.4 164.3v2.4M151.4 169v2.4M160.9 162v2.3M160.9 171.4v2.3"/>
</g>
<g fill="none" stroke="#00f" stroke-width=".23">
<path d="M71.5 39.9l.7 .7 1.4-1.4 1.4 1.4 1.4-1.4 1.4 1.4 .7-.7M71.5 46.9l.7 .7 1.4-1.4 1.4 1.4 1.4-1.4 1.4 1.4 .7-.7M146.7 76.3h1M146.7 77.4h1.7M147.2 75.8v.9M148.4 75.3h.7v4.2h-.7zM150 77.4h1.4M150 75.3v4.2M189.3 135.4h4.2v.8h-4.2zM189.3 137.1h4.2M191.4 133.8v1.6M191.4 137.1v1.4"/>
<path d="M192.1 134.3h1M192.6 133.8v.9M201.1 137.1h4.2M201.1 135.4h4.2v.8h-4.2zM203.2 133.8v1.6M203.2 137.1v1.4M203.9 134.3h.9M204.4 133.8v.9M250.2 133.8l.7 .7 1.4-1.4 1.4 1.4 1.5-1.4 1.4 1.4 .7-.7M254.9 124.4h.5l3.3 3.5M259.6 128.4v3.3M259.6 136.2v7"/>
<path d="M264.3 124.4h-.7l-3.5 3.5M266.7 126.8l-.7 .7 1.4 1.4-1.4 1.4 1.4 1.4-1.4 1.4 .7 .7M259.6 147.9l.7 .7-1.4 1.4 1.4 1.4-1.4 1.4 1.4 1.4-.7 .7M144.4 164.3l-.7 .7 1.4 1.5-1.4 1.4 1.4 1.4-1.4 1.4 .7 .7M149.3 167.4h4.3M149.3 168.3h4.3M151.4 166.7v.7M151.4 168.3v.7M158.5 164.3v2.4l4.7 4.7M160.1 164.3h1.5v7.1h-1.5z"/>
<circle cx="259.6" cy="126.8" r="4.7"/>
</g>
<g fill="none" stroke="#800000" stroke-width=".23">
<path d="M153.8 77.4h.9M154.7 76.7l1.5 .7-1.5 .7zM191.4 130.5v1M246.9 124.4h1M266 137.1h1.4l-.7 1.4zM266.7 124.4h.9M266.7 136.2v.9M110.5 150.2h1M110.5 152.6h1M110.5 154.9h1M110.5 157.3h1M110.5 159.6h1"/>
<path d="M132.6 152.6h1M132.6 154.9h1M132.6 157.3h1M132.6 159.6h1M133.6 158.9l1.4 .7-1.4 .7zM190.2 143.2h2.4M191.4 140.9v2.3M110.5 176.1h1M110.5 171.4h1M110.5 169h1M110.5 166.7h1M110.5 162h1"/>
<path d="M110.5 164.3h1M132.6 176.1h1M132.6 171.4h1M132.6 166.7h1M132.6 164.3h1M133.6 163.6l1.4 .7-1.4 .7zM160.1 174.7h1.5l-.7 1.4zM160.9 173.7v1"/>
</g>
<path d="M80.9 39.9v7M135 72.7v4.7h9.4M191.4 131.5h11.8M252.6 124.4h-4.7v9.4M132.6 150.2h108.2v7.1h18.8M191.4 140.9h11.8M132.6 162h28.3M144.4 173.7h16.5M151.4 162v2.3M151.4 171.4v2.3" fill="none" stroke="#000080" stroke-width=".23"/>
<g fill="#800000" stroke="#800000" stroke-width=".21">
<circle cx="144.4" cy="162" r=".47"/>
<circle cx="160.9" cy="173.7" r=".47"/>
<circle cx="151.4" cy="173.7" r=".47"/>
<circle cx="151.4" cy="162" r=".47"/>
<circle cx="196.1" cy="72.7" r=".47"/>
<circle cx="212.6" cy="103.3" r=".47"/>
<circle cx="259.6" cy="133.8" r=".47"/>
<circle cx="266.7" cy="124.4" r=".47"/>
<circle cx="247.9" cy="124.4" r=".47"/>
<circle cx="191.4" cy="131.5" r=".47"/>
<circle cx="191.4" cy="140.8" r=".47"/>
<circle cx="69.1" cy="58.6" r=".47"/>
<circle cx="69.1" cy="28.1" r=".47"/>
<circle cx="153.8" cy="72.7" r=".47"/>
<circle cx="135" cy="72.7" r=".47"/>
</g>
<g fill="#00f" stroke="#00f" stroke-width=".23">
<path d="M257.5 125.8l.7 1.7-1.6-.7z"/>
<path d="M257.5 141.1l2.1-2.1 2.1 2.1z"/>
<path d="M256.6 127.9h6.1v.5h-6.1z" fill-rule="evenodd"/>
<path d="M257.5 138v.7h4.2v.7v-.7h-4.2z" fill-rule="evenodd"/>
</g>
<text font-size="3.8" fill="#000080" x="203.2" y="177.5">EV1000-4T0022G-DB1</text>
<text font-size="2.5" fill="#000080" x="217.3" y="184.8">http://liheming.jimdo.com</text>
<g font-size="2.1">
<text x="46.1" y="21.7">1</text>
<text x="113.6" y="21.7">2</text>
<text x="181.1" y="21.7">3</text>
<text x="248.6" y="21.7">4</text>
<text x="14.3" y="42.8">D</text>
<text x="216.3" y="42.8">1</text>
<text x="216.3" y="45.1">2</text>
<text x="216.3" y="47.5">3</text>
<text x="222" y="47.5">6</text>
<text x="222" y="45.1">7</text>
<text x="222" y="42.8">8</text>
<text x="280.1" y="42.8">D</text>
<text x="216.3" y="49.9">4</text>
<text x="222" y="49.9">5</text>
<text x="67.6" y="70.6" transform="rotate(-90 67.6 70.6)">8</text>
<text x="69.9" y="70.6" transform="rotate(-90 69.9 70.6)">7</text>
<text x="72.3" y="70.6" transform="rotate(-90 72.3 70.6)">6</text>
<text x="74.6" y="70.6" transform="rotate(-90 74.6 70.6)">5</text>
<text x="67.6" y="76" transform="rotate(-90 67.6 76)">1</text>
<text x="69.9" y="76" transform="rotate(-90 69.9 76)">2</text>
<text x="72.3" y="76" transform="rotate(-90 72.3 76)">3</text>
<text x="74.6" y="76" transform="rotate(-90 74.6 76)">4</text>
<text x="14.3" y="87.5">C</text>
<text x="216.3" y="87.5">1</text>
<text x="216.3" y="89.8">2</text>
<text x="222" y="89.8">7</text>
<text x="222" y="87.5">8</text>
<text x="280.1" y="87.5">C</text>
<text x="216.3" y="92.1">3</text>
<text x="216.3" y="94.5">4</text>
<text x="222" y="94.5">5</text>
<text x="222" y="92.1">6</text>
<text x="58.2" y="110.6" transform="rotate(-90 58.2 110.6)">8</text>
<text x="60.5" y="110.6" transform="rotate(-90 60.5 110.6)">7</text>
<text x="62.8" y="110.6" transform="rotate(-90 62.8 110.6)">6</text>
<text x="65.2" y="110.6" transform="rotate(-90 65.2 110.6)">5</text>
<text x="58.2" y="115.9" transform="rotate(-90 58.2 115.9)">1</text>
<text x="60.5" y="115.9" transform="rotate(-90 60.5 115.9)">2</text>
<text x="62.8" y="115.9" transform="rotate(-90 62.8 115.9)">3</text>
<text x="65.2" y="115.9" transform="rotate(-90 65.2 115.9)">4</text>
<text x="150.5" y="120.3">1</text>
<text x="150.5" y="122.7">2</text>
<text x="14.3" y="132.1">B</text>
<text x="280.1" y="132.1">B</text>
<text x="117.6" y="155.5">20</text>
<text x="117.6" y="153.2">22</text>
<text x="117.6" y="150.9">24</text>
<text x="124.4" y="155.5">19</text>
<text x="124.4" y="153.2">21</text>
<text x="124.4" y="150.9">23</text>
<text x="117.6" y="160.3">16</text>
<text x="117.6" y="157.9">18</text>
<text x="124.4" y="160.3">15</text>
<text x="124.4" y="157.9">17</text>
<text x="117.6" y="167.3">10</text>
<text x="117.6" y="164.9">12</text>
<text x="117.6" y="162.6">14</text>
<text x="124.4" y="164.9">11</text>
<text x="124.4" y="162.6">13</text>
<text x="125.6" y="167.3">9</text>
<text x="117.6" y="172">6</text>
<text x="117.6" y="169.6">8</text>
<text x="125.6" y="172">5</text>
<text x="125.6" y="169.6">7</text>
<text x="14.3" y="176.7">A</text>
<text x="117.6" y="176.7">2</text>
<text x="117.6" y="174.3">4</text>
<text x="125.6" y="176.7">1</text>
<text x="125.6" y="174.3">3</text>
<text x="197.3" y="175.5">Title</text>
<text x="280.1" y="176.7">A</text>
<text x="197.3" y="182.6">Size</text>
<text x="209" y="182.6">Number</text>
<text x="256.1" y="182.6">Revision</text>
<text x="197.3" y="189.6">Date:</text>
<text x="197.3" y="192">File:</text>
<text x="198.5" y="186.1">A4</text>
<text x="207.9" y="189.6">7-Jan-2012</text>
<text x="207.9" y="192">D:\变频器\tu20111110\欧美变频器图纸.ddb</text>
<text x="244.3" y="189.6">Sheet</text>
<text x="244.3" y="192">Drawn By:</text>
<text x="250.9" y="189.6">of</text>
<text x="46.1" y="195.5">1</text>
<text x="113.6" y="195.5">2</text>
<text x="181.1" y="195.5">3</text>
<text x="248.6" y="195.5">4</text>
</g>
<g font-size="2.1" fill="#800000">
<text x="20.5" y="28.7">P</text>
<text x="140.1" y="28.7">+5V</text>
<text x="190.9" y="28.7">V1</text>
<text x="213.3" y="29.9">+5V</text>
<text x="224.8" y="29.9">VCC</text>
<text x="20.2" y="35.7">N</text>
<text x="140.1" y="40.5">+15V</text>
<text x="164.8" y="41.7">V</text>
<text x="272.1" y="41.7">CT1</text>
<text x="215.4" y="59.3">V1G</text>
<text x="34.5" y="65.1">+5V</text>
<text x="140.1" y="63.9">-15V</text>
<text x="164.8" y="62.8">V'</text>
<text x="156.6" y="73.3">Us</text>
<text x="190.9" y="73.3">V2</text>
<text x="224.8" y="74.5">VCC</text>
<text x="137.8" y="82.7">V1</text>
<text x="164.6" y="86.3">W</text>
<text x="272.1" y="86.3">CT2</text>
<text x="137.8" y="94.5">V1G</text>
<text x="67.2" y="99.2">+5V</text>
<text x="137.8" y="99.2">V2</text>
<text x="164.4" y="107.4">W'</text>
<text x="215.4" y="103.9">V2G</text>
<text x="137.8" y="110.9">V2G</text>
<text x="142.2" y="112.1">+24V</text>
<text x="75.5" y="115.6">V+</text>
<text x="241.6" y="125">+5V</text>
<text x="269.5" y="125">VCC</text>
<text x="142.7" y="130.9">24G</text>
<text x="190.9" y="128.5">P</text>
<text x="57.8" y="143.8">V+</text>
<text x="105.8" y="150.9">RY</text>
<text x="105.8" y="153.2">G2'</text>
<text x="105.8" y="155.5">G4'</text>
<text x="135.5" y="153.2">G1'</text>
<text x="135.5" y="155.5">G3'</text>
<text x="105.8" y="157.9">G6'</text>
<text x="105.8" y="160.3">GB</text>
<text x="135.5" y="157.9">G5'</text>
<text x="104.6" y="167.3">-15V</text>
<text x="105.2" y="162.6">+5V</text>
<text x="106.5" y="164.9">Us</text>
<text x="135.5" y="167.3">+15V</text>
<text x="57.8" y="169.6">+5V</text>
<text x="105.2" y="172">CT2</text>
<text x="105.2" y="169.6">+5V</text>
<text x="135.5" y="172">CT1</text>
<text x="69.6" y="174.3">RY</text>
<text x="105.2" y="176.7">24G</text>
<text x="135.5" y="176.7">+24V</text>
</g>
<g font-size="2.1" fill="#000080">
<text x="33.9" y="26.9">R52A</text>
<text x="45.6" y="26.9">R52B</text>
<text x="102" y="27.5">HNF24F1GT1</text>
<text x="104.4" y="25.2">TR1</text>
<text x="113.6" y="25.2">D8</text>
<text x="231.1" y="29.9">C51</text>
<text x="26.8" y="31.8">C70</text>
<text x="26.8" y="33.9">222M</text>
<text x="33.9" y="30.3">39R/4W</text>
<text x="45.6" y="30.3">39R/4W</text>
<text x="62.1" y="31.8">C35</text>
<text x="62.1" y="33.9">224</text>
<text x="69.8" y="32">R1</text>
<text x="69.8" y="34.1">100K</text>
<text x="90.3" y="34.1">C3</text>
<text x="95.7" y="32">R2</text>
<text x="95.7" y="34.1">270K</text>
<text x="113.6" y="32">DIODE</text>
<text x="125.6" y="31.8">C16</text>
<text x="125.6" y="33.9">1000u/16V</text>
<text x="139.7" y="31.8">C17</text>
<text x="139.7" y="33.9">CAP</text>
<text x="196.8" y="32">R15</text>
<text x="196.8" y="34.1">510R</text>
<text x="206.2" y="32">R64</text>
<text x="206.2" y="34.1">510R</text>
<text x="217.3" y="31.5">R14</text>
<text x="217.3" y="35.3">10R</text>
<text x="241.6" y="34.6">R68</text>
<text x="250.2" y="34.1">C45</text>
<text x="71.5" y="38.6">R2</text>
<text x="90.3" y="36.3">CAP</text>
<text x="113.6" y="36.9">D9</text>
<text x="217.3" y="39.3">U3</text>
<text x="228.9" y="36.7">CAP</text>
<text x="231.4" y="40.9">R66</text>
<text x="241.6" y="36.9">6.2K</text>
<text x="247.9" y="41.7">3</text>
<text x="250.2" y="36.3">CAP U5A</text>
<text x="254.7" y="39.6">393</text>
<text x="71.5" y="42.3">100K</text>
<text x="71.5" y="45.6">R3</text>
<text x="97.4" y="43.5">D3</text>
<text x="97.4" y="45.6">DIODE</text>
<text x="113.6" y="43.8">BYV26A</text>
<text x="125.6" y="43.5">C18</text>
<text x="125.6" y="45.6">100u/35V</text>
<text x="139.7" y="45.9">C19</text>
<text x="177.3" y="43.3">R65</text>
<text x="177.3" y="46.8">68R</text>
<text x="231.4" y="44.7">1K</text>
<text x="243.2" y="45.9">C24</text>
<text x="247.9" y="46.3">2</text>
<text x="259.6" y="44">1</text>
<text x="264.3" y="43.3">R70</text>
<text x="264.3" y="47">10R</text>
<text x="31.5" y="52.9">C1</text>
<text x="57.1" y="50.6">D28</text>
<text x="57.1" y="52.7">ZENER2</text>
<text x="71.5" y="49.4">100K</text>
<text x="73.4" y="52.9">LED1</text>
<text x="139.7" y="48">CAP</text>
<text x="166.3" y="48.7">R61</text>
<text x="166.3" y="51.1">RES1</text>
<text x="173.3" y="48.4">R61A</text>
<text x="173.3" y="50.6">RES1</text>
<text x="189.1" y="52.9">C43</text>
<text x="207.9" y="52.9">C42</text>
<text x="217.3" y="53.4">7840</text>
<text x="231.4" y="48">R67</text>
<text x="231.4" y="51.7">1K</text>
<text x="243.2" y="48">CAP</text>
<text x="250.2" y="52.7">R69</text>
<text x="264.1" y="51.1">C27</text>
<text x="31.5" y="55">100u/35V</text>
<text x="45.6" y="55.3">C2</text>
<text x="45.6" y="57.3">CAP</text>
<text x="78.6" y="55">R5</text>
<text x="78.6" y="58.5">36R</text>
<text x="125.6" y="57.6">C20</text>
<text x="125.6" y="59.7">100u/35V</text>
<text x="139.7" y="57.6">C21</text>
<text x="139.7" y="59.7">CAP</text>
<text x="189.1" y="55">CAP</text>
<text x="195.9" y="57.3">ZENER2</text>
<text x="198.2" y="55.3">D22</text>
<text x="207.9" y="55">CAP</text>
<text x="250.2" y="56.4">6.2K</text>
<text x="252.3" y="58.1">C46</text>
<text x="264.1" y="57.8">CAP</text>
<text x="88.6" y="60.2">R9</text>
<text x="88.6" y="62.3">5.11K</text>
<text x="96.2" y="62.5">K2225</text>
<text x="98.6" y="60.2">Q1</text>
<text x="113.6" y="60.5">D10</text>
<text x="154.5" y="64.9">R12</text>
<text x="252.3" y="64.9">CAP</text>
<text x="36.9" y="71.9">R88</text>
<text x="43.9" y="71.9">R7</text>
<text x="60.5" y="71.9">R63</text>
<text x="76.2" y="71.9">U1</text>
<text x="81.6" y="71.9">R4</text>
<text x="113.6" y="67.2">BYV26A</text>
<text x="113.6" y="69.8">D11</text>
<text x="125.6" y="71.5">R15</text>
<text x="137.3" y="71.5">R11</text>
<text x="149.1" y="69.4">C23</text>
<text x="149.1" y="71.5">CAP</text>
<text x="154.5" y="67">1K</text>
<text x="36.9" y="74">2K</text>
<text x="43.9" y="74">330R</text>
<text x="50.1" y="77.6">PC9</text>
<text x="60.5" y="74">2K</text>
<text x="76.2" y="74">3844</text>
<text x="81.6" y="74">20K</text>
<text x="88.6" y="76.6">R6</text>
<text x="95.7" y="76.6">R3</text>
<text x="113.6" y="76.6">BYV26A</text>
<text x="125.6" y="75">18R</text>
<text x="137.3" y="75">10K</text>
<text x="146.5" y="74.5">C22</text>
<text x="196.8" y="76.6">R16</text>
<text x="206.2" y="76.6">R72</text>
<text x="231.1" y="74.5">C44</text>
<text x="83.2" y="83.4">C57</text>
<text x="88.6" y="78.8">5.11K</text>
<text x="90.1" y="81.5">C5</text>
<text x="95.7" y="78.8">2.7R</text>
<text x="113.6" y="79.2">D20</text>
<text x="146.5" y="81.5">1u/100V</text>
<text x="196.8" y="78.8">510R</text>
<text x="206.2" y="78.8">510R</text>
<text x="217.3" y="83.9">U4</text>
<text x="228.9" y="81.3">CAP</text>
<text x="241.6" y="79.2">R76</text>
<text x="241.6" y="81.5">6.2K</text>
<text x="250.2" y="78.8">C52</text>
<text x="250.2" y="80.9">CAP U5B</text>
<text x="47.8" y="87.6">922-2</text>
<text x="83.2" y="85.5">CAP</text>
<text x="90.1" y="88.4">CAP</text>
<text x="113.6" y="86">BYV26A</text>
<text x="125.6" y="85.8">C54</text>
<text x="125.6" y="87.9">100u/35V</text>
<text x="137.3" y="88.2">C29</text>
<text x="177.3" y="87.9">R73</text>
<text x="231.4" y="85.5">R74</text>
<text x="231.4" y="89.3">1K</text>
<text x="247.9" y="86.3">5</text>
<text x="254.7" y="84.2">393</text>
<text x="259.6" y="88.6">7</text>
<text x="264.3" y="87.9">R78</text>
<text x="55" y="90.3">R10</text>
<text x="55" y="93.7">2.55K</text>
<text x="113.6" y="95.7">D21</text>
<text x="137.3" y="90.3">CAP</text>
<text x="166.3" y="93.3">R60</text>
<text x="166.3" y="95.7">RES1</text>
<text x="173.3" y="93.1">R60A</text>
<text x="173.3" y="95.2">RES1</text>
<text x="177.3" y="91.5">68R</text>
<text x="231.4" y="92.6">R75</text>
<text x="243.2" y="90.5">C25</text>
<text x="243.2" y="92.6">CAP</text>
<text x="247.9" y="90.9">6</text>
<text x="264.1" y="95.7">C26</text>
<text x="264.3" y="91.6">10R</text>
<text x="55" y="97.3">R8</text>
<text x="55" y="100.9">3.01K</text>
<text x="90.1" y="100.3">D1</text>
<text x="189.1" y="97.6">C55</text>
<text x="189.1" y="99.7">CAP</text>
<text x="198.2" y="99.9">D23</text>
<text x="207.9" y="97.6">C49</text>
<text x="207.9" y="99.7">CAP</text>
<text x="217.3" y="98">7840</text>
<text x="231.4" y="96.4">1K</text>
<text x="250.2" y="97.3">R77</text>
<text x="250.2" y="101">6.2K</text>
<text x="45.4" y="102.7">C99</text>
<text x="78.6" y="102">R90</text>
<text x="78.6" y="105.5">10R</text>
<text x="90.1" y="107.2">BYV26D</text>
<text x="113.6" y="102.5">BYV26A</text>
<text x="125.6" y="102.2">C55</text>
<text x="125.6" y="104.3">100u/35V</text>
<text x="137.3" y="104.6">C28</text>
<text x="137.3" y="106.7">CAP</text>
<text x="195.9" y="102">ZENER2</text>
<text x="252.3" y="102.7">C43</text>
<text x="264.1" y="102.5">CAP</text>
<text x="45.4" y="109.5">CAP</text>
<text x="92.6" y="111.6">D2</text>
<text x="92.6" y="113.7">DIODE</text>
<text x="113.6" y="112.1">D7</text>
<text x="252.3" y="109.5">CAP</text>
<text x="48" y="114.2">U6</text>
<text x="48" y="116.3">TL431</text>
<text x="113.6" y="118.9">BYV26A</text>
<text x="125.6" y="118.6">C14</text>
<text x="149.1" y="116.8">J3</text>
<text x="254.9" y="119.1">Q2</text>
<text x="80.9" y="123.1">470u/35V</text>
<text x="83.2" y="121">C4</text>
<text x="90.3" y="123.1">100u/35V</text>
<text x="92.6" y="121">C7</text>
<text x="102" y="121">C6</text>
<text x="102" y="123.1">CAP</text>
<text x="125.6" y="120.7">220u/35V</text>
<text x="137.3" y="121">C15</text>
<text x="137.3" y="123.1">CAP</text>
<text x="149.1" y="125.9">FAN</text>
<text x="254.9" y="121.5">2N4403</text>
<text x="267.4" y="128.5">R22</text>
<text x="267.4" y="130.9">10K</text>
<text x="33.6" y="133.7">KA1</text>
<text x="193.8" y="135.3">C1</text>
<text x="193.8" y="137.7">680u</text>
<text x="205.6" y="135.3">C2</text>
<text x="205.6" y="137.7">680u</text>
<text x="250.2" y="132.5">R21</text>
<text x="250.2" y="136.3">10K</text>
<text x="45.6" y="141.9">R0</text>
<text x="261.7" y="142.4">D12</text>
<text x="45.6" y="145.7">36R</text>
<text x="120.9" y="147.3">J4</text>
<text x="260.3" y="149.7">R20</text>
<text x="261.7" y="144.7">ZENER2</text>
<text x="33.6" y="152">D13</text>
<text x="260.3" y="152">330R</text>
<text x="33.6" y="158.8">DIODE</text>
<text x="45.4" y="166.8">PC8</text>
<text x="145.1" y="165.9">R51</text>
<text x="145.1" y="168">10K</text>
<text x="153.8" y="168">C34</text>
<text x="158.1" y="166.7" transform="rotate(-90 158.1 166.7)">Rt</text>
<text x="163.2" y="165.6">NTC</text>
<text x="22.4" y="173.2">Q3</text>
<text x="57.4" y="172.5">R50</text>
<text x="153.8" y="170.1">CAP</text>
<text x="22.4" y="175.5">NPN</text>
<text x="39.3" y="177.6">R86</text>
<text x="39.3" y="179.8">1K</text>
<text x="45.4" y="176.9">922-2</text>
<text x="57.4" y="176">330R</text>
<text x="264.3" y="184.9">V1.0</text>
<text x="264.3" y="189.6">1/2</text>
</g>
</svg>
